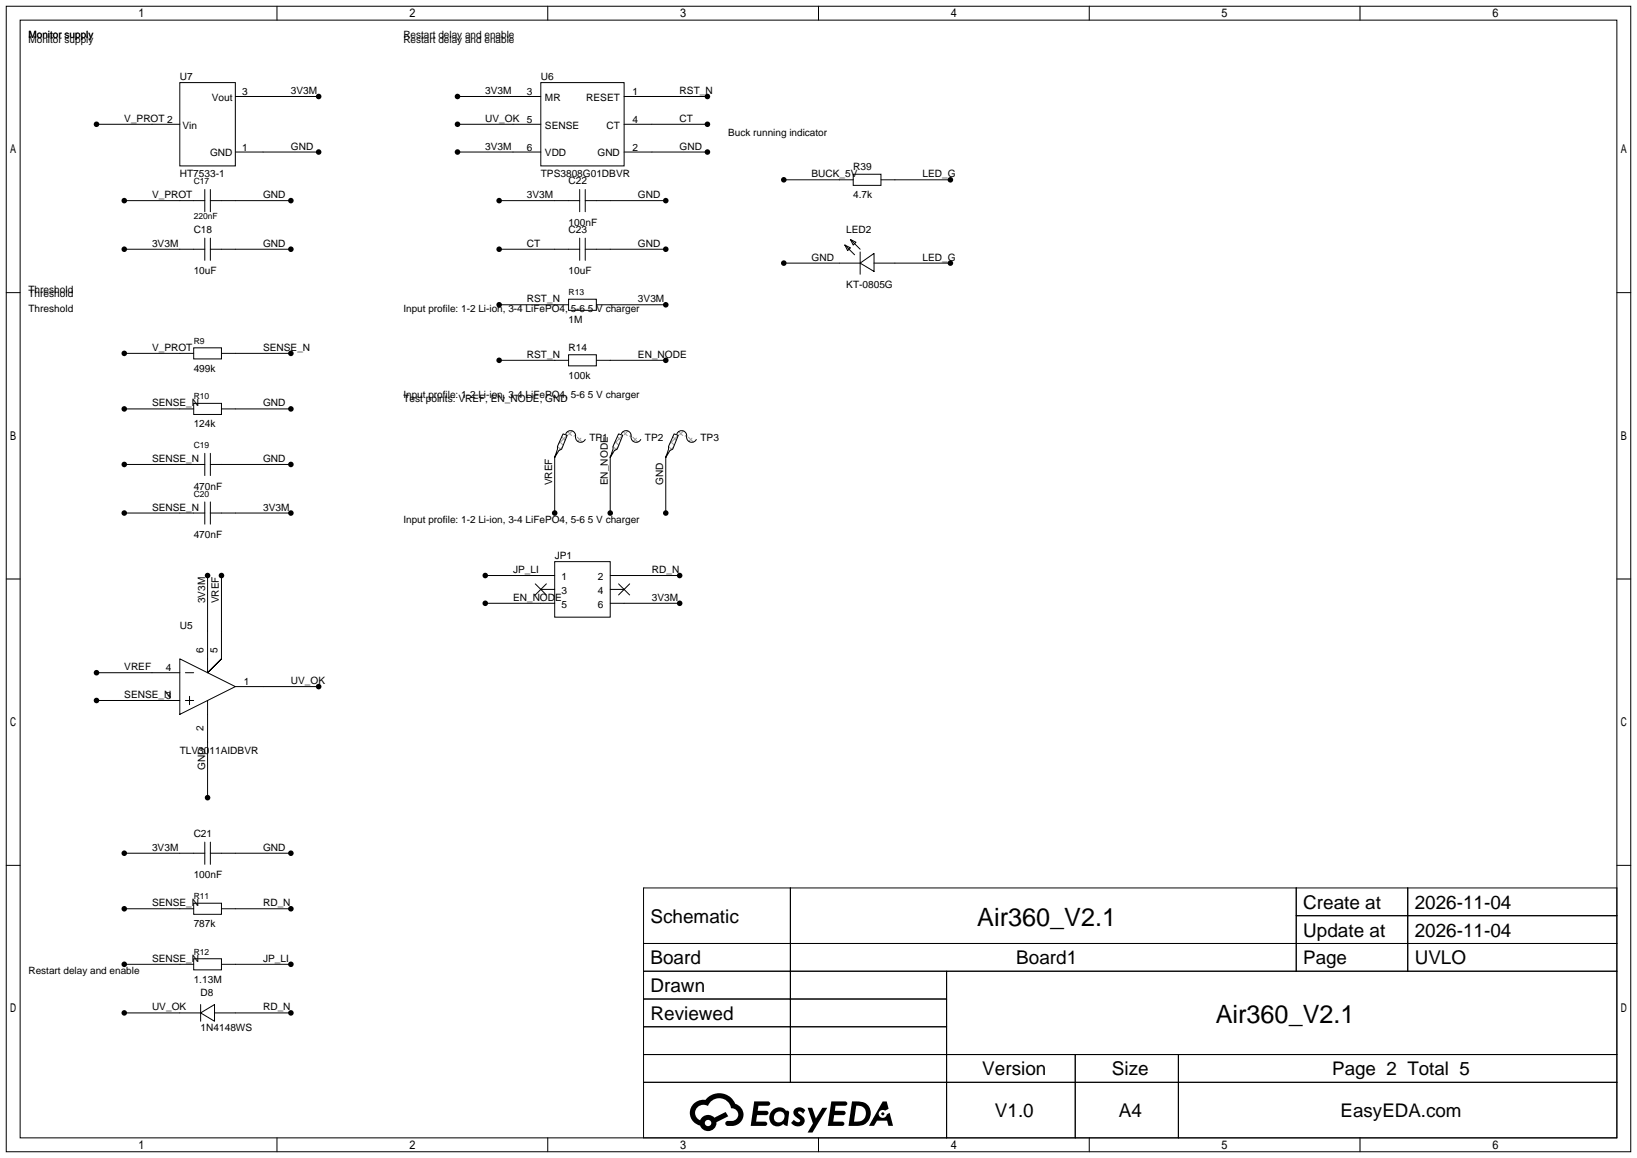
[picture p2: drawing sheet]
<svg xmlns="http://www.w3.org/2000/svg" width="299mm" height="212mm" viewBox="0 0 299 212" stroke-linecap="round" stroke-linejoin="round" font-family="sans-serif">
<g fill="none" stroke="#000" stroke-width=".18">
<path d="M1.1 1.1h297.2v209.6h-297.2zM3.7 3.7h292.1v204.5h-292.1zM32.9 15.1h10.2v15.3h-10.2zM43.1 17.7h15.2M50.7 1.1v2.6M83.7 17.7h15.2M98.9 15.1h15.3v15.3h-15.3zM100.2 1.1v2.6M114.2 17.7h15.2M149.7 1.1v2.6M199.3 1.1v2.6M248.8 1.1v2.6"/>
<path d="M17.7 22.7h15.2M22.7 36.7h14.8M37.5 34.7v4M38.5 36.7h14.7M38.5 34.7v4M43.1 27.8h15.2M83.7 27.8h15.2M83.7 22.7h15.2M91.3 36.7h14.7M106 34.7v4M107.1 36.7h14.7M107.1 34.7v4"/>
<path d="M114.2 27.8h15.2M114.2 22.7h15.2M143.4 32.9h12.7M156.1 31.9h5.1v2h-5.1zM161.2 32.9h12.7M1.1 53.5h2.6M22.7 45.6h14.8M37.5 43.6v4M38.5 43.6v4M38.5 45.6h14.7M91.3 45.6h14.7M91.3 55.8h12.7"/>
<path d="M104 54.7h5.1v2.1h-5.1zM106 43.6v4M107.1 45.6h14.7M107.1 43.6v4M109.1 55.8h12.7M143.4 48.1h14M154.6 44.8l1 .5-.5 .5zM154.6 44.8l1.7 1.8M155.6 43.8l1 .5-.5 .5zM155.6 43.8l1.8 1.8M157.4 48.1l2.5-1.7v3.3zM157.4 46.1v4.1"/>
<path d="M159.9 48.1h14M295.8 53.5h2.5M22.7 64.6h12.7M22.7 74.8h12.7M35.4 63.6h5.1v2.1h-5.1zM35.4 73.8h5.1v2h-5.1zM40.5 64.6h12.7M40.5 74.8h12.7M91.3 65.9h12.7M103 79.4l.8 .2-1.1 2.6-.5 .2-.7 1.3 .5-1.5v-.5zM103.5 79.4a.93 .93 0 0 1 1.1-.6 .93 .93 0 0 1 .7 1.1 .94 .94 0 0 0 .7 1 .94 .94 0 0 0 1.1-.5M104 64.9h5.1v2h-5.1z"/>
<path d="M109.1 65.9h12.7M113.2 79.4l.7 .2-1 2.6-.5 .2-.8 1.3 .5-1.5v-.5zM113.7 79.4a.93 .93 0 0 1 1.1-.6 .93 .93 0 0 1 .6 1.1 .94 .94 0 0 0 .7 1 .94 .94 0 0 0 1.1-.5M123.3 79.4l.8 .2-1 2.6-.5 .2-.8 1.3 .5-1.5v-.5zM123.8 79.4a.93 .93 0 0 1 1.1-.6 .93 .93 0 0 1 .7 1.1 .94 .94 0 0 0 .7 1 .94 .94 0 0 0 1.1-.5M22.7 85h14.8M22.7 93.9h14.8M37.5 82.9v4.1M37.5 91.8v4.1M38.5 82.9v4.1M38.5 91.8v4.1M38.5 85h14.7"/>
<path d="M38.5 93.9h14.7M101.5 83.4v10.5M111.6 83.4v10.5M121.8 83.4v10.5M1.1 105.9h2.6M38 105.3v17.8l2.5-2.6-2.5 2.6M40.5 105.3v15.2M88.8 105.3h12.7M88.8 110.4h12.7M97.9 106.8l2 2M98.9 107.8h2.6M99.9 106.8l-2 2"/>
<path d="M101.5 102.7h10.1v10.2h-10.1zM111.6 105.3h12.7M111.6 107.8h2.6M111.6 110.4h12.7M113.2 106.8l2 2M115.2 106.8l-2 2M295.8 105.9h2.5M17.7 123.1h15.2M17.7 128.1h15.2M32.9 120.5l10.2 5.1-10.2 5.1zM33.9 123.1h1.5M33.9 128.1h1.5"/>
<path d="M34.7 127.4v1.5M38 128.1v17.8M43.1 125.6h15.2M1.1 158.3h2.6M22.7 156.1h14.8M37.5 154.1v4M38.5 154.1v4M38.5 156.1h14.7M295.8 158.3h2.5M22.7 166.2h12.7M22.7 176.4h12.7M35.4 165.2h5.1v2.1h-5.1z"/>
<path d="M35.4 175.4h5.1v2h-5.1zM40.5 166.2h12.7M40.5 176.4h12.7M117.7 162.4h178.1v45.8h-178.1zM117.7 172.6h178.1M117.7 177.7h178.1M144.6 162.4v35.6M173.2 177.7v30.5M237.1 162.4v15.3M237.1 167.5h58.7M257.5 162.4v15.3M22.7 185.3h14"/>
<path d="M36.7 185.3l2.5-1.5v3zM36.7 183.8v3M39.2 185.3h14M117.7 182.8h55.5M117.7 192.9h178.1M117.7 187.8h55.5M117.7 198h178.1M196.7 192.9v15.3M215.6 192.9v15.3M50.7 208.2v2.5M100.2 208.2v2.5M149.7 208.2v2.5"/>
<path d="M199.3 208.2v2.5M248.8 208.2v2.5"/>
</g>
<g fill="#000">
<path d="M138 201.5h1.6a1.31 1.31 0 0 1 1.2 .2 .4 .4 0 0 1-.3 .6h-1.8l-.1 .9h1.6a.4 .4 0 0 1 .4 .4 .4 .4 0 0 1-.4 .4h-1.7l-.2 1.2h.8a1.23 1.23 0 0 1 1.2 .2 .39 .39 0 0 1-.3 .6h-2.7zM145.5 202.8a1.3 1.3 0 0 1 1.8 .3l-.4 .6a.54 .54 0 0 0-.9-.2l.1 .2a1.58 1.58 0 0 1 1.1 1.6 1.43 1.43 0 0 1-2.5 .1l.5-.6a.64 .64 0 0 0 .5 .5 .64 .64 0 0 0 .7-.3l-.2-.2a1.6 1.6 0 0 1-1-1.6zM147.7 202.7h.9l.7 1.9 1.1-1.9h.9l-2.7 4.5h-.9l1-1.7zM152.1 201.5h1.6a1.32 1.32 0 0 1 1.3 .2 .39 .39 0 0 1-.4 .6h-1.7l-.2 .9h1.7a.4 .4 0 0 1 .3 .4 .4 .4 0 0 1-.4 .4h-1.7l-.2 1.2h.8a1.23 1.23 0 0 1 1.2 .2 .39 .39 0 0 1-.3 .6h-2.7zM161.5 201.5h.7l.4 1.3-.7 .4a.75 .75 0 0 0-1.1 .3 .75 .75 0 0 0 .5 1 .75 .75 0 0 0 .9-.6l.6-.3 .6 2.4h-.9l-.2-1h-1.9l-.5 1h-.9z"/>
<path d="M126.9 201.9a2.37 2.37 0 0 0 1.2 4 1.54 1.54 0 0 0 1.7 1 1.54 1.54 0 0 0 1.3-1.6l2.1-1.1-.5-.8-2 1.1a1.57 1.57 0 0 0-2.6 .4 1.5 1.5 0 0 1-.8-2.1 1.5 1.5 0 0 1 2.2-.5 2.23 2.23 0 0 1 2.3-1.4 2.23 2.23 0 0 1 2 1.8 1.16 1.16 0 0 1 1.2 1.1 1.16 1.16 0 0 1-1 1.3h-.7a.47 .47 0 0 0-.6 .3 .47 .47 0 0 0 .4 .6 2.23 2.23 0 0 0 2.3-.7 2.23 2.23 0 0 0 .4-2.3 2.16 2.16 0 0 0-1.3-1.1 3.2 3.2 0 0 0-5.4-.7l-1.2 .1zM129 205.4a.58 .58 0 0 1 1.1 0 .58 .58 0 0 1-1.1 0z"/>
<path d="M141.3 203.1a1.62 1.62 0 0 0-.4 2.1 1.62 1.62 0 0 0 2 .7l.4-.3 .3 .3 .5 .1 .3-2.5-.2-.3h-.4a1.58 1.58 0 0 0-2.5-.1zM141.9 203.6a.99 .99 0 0 1 1.6 .3 .99 .99 0 0 1-.9 1.4 .94 .94 0 0 1-1-.5 .94 .94 0 0 1 .3-1.2z"/>
<path d="M155.9 201.5l-.7 4.5h1.5a2.27 2.27 0 0 0 2.6-2.3 2.27 2.27 0 0 0-2.7-2.2zM156.6 202.3a1.5 1.5 0 0 1 1.8 1.5 1.5 1.5 0 0 1-1.9 1.4h-.3z"/>
<circle cx="58.3" cy="17.7" r=".51"/>
<circle cx="83.7" cy="17.7" r=".51"/>
<circle cx="129.4" cy="17.7" r=".51"/>
<circle cx="17.7" cy="22.7" r=".51"/>
<circle cx="22.7" cy="36.7" r=".51"/>
<circle cx="53.2" cy="36.7" r=".51"/>
<circle cx="58.3" cy="27.8" r=".51"/>
<circle cx="83.7" cy="22.7" r=".51"/>
<circle cx="83.7" cy="27.8" r=".51"/>
<circle cx="91.3" cy="36.7" r=".51"/>
<circle cx="121.8" cy="36.7" r=".51"/>
<circle cx="129.4" cy="22.7" r=".51"/>
<circle cx="129.4" cy="27.8" r=".51"/>
<circle cx="143.4" cy="32.9" r=".51"/>
<circle cx="173.9" cy="32.9" r=".51"/>
<circle cx="22.7" cy="45.6" r=".51"/>
<circle cx="53.2" cy="45.6" r=".51"/>
<circle cx="91.3" cy="45.6" r=".51"/>
<circle cx="91.3" cy="55.8" r=".51"/>
<circle cx="121.8" cy="45.6" r=".51"/>
<circle cx="121.8" cy="55.8" r=".51"/>
<circle cx="143.4" cy="48.1" r=".51"/>
<circle cx="173.9" cy="48.1" r=".51"/>
<circle cx="22.7" cy="64.6" r=".51"/>
<circle cx="22.7" cy="74.8" r=".51"/>
<circle cx="53.2" cy="64.6" r=".51"/>
<circle cx="53.2" cy="74.8" r=".51"/>
<circle cx="91.3" cy="65.9" r=".51"/>
<circle cx="121.8" cy="65.9" r=".51"/>
<circle cx="22.7" cy="93.9" r=".51"/>
<circle cx="22.7" cy="85" r=".51"/>
<circle cx="53.2" cy="93.9" r=".51"/>
<circle cx="53.2" cy="85" r=".51"/>
<circle cx="101.5" cy="93.9" r=".51"/>
<circle cx="111.6" cy="93.9" r=".51"/>
<circle cx="121.8" cy="93.9" r=".51"/>
<circle cx="38" cy="105.3" r=".51"/>
<circle cx="40.5" cy="105.3" r=".51"/>
<circle cx="88.8" cy="105.3" r=".51"/>
<circle cx="88.8" cy="110.4" r=".51"/>
<circle cx="124.3" cy="105.3" r=".51"/>
<circle cx="124.3" cy="110.4" r=".51"/>
<circle cx="17.7" cy="123.1" r=".51"/>
<circle cx="17.7" cy="128.1" r=".51"/>
<circle cx="58.3" cy="125.6" r=".51"/>
<circle cx="22.7" cy="156.1" r=".51"/>
<circle cx="38" cy="145.9" r=".51"/>
<circle cx="53.2" cy="156.1" r=".51"/>
<circle cx="22.7" cy="176.4" r=".51"/>
<circle cx="22.7" cy="166.2" r=".51"/>
<circle cx="53.2" cy="176.4" r=".51"/>
<circle cx="53.2" cy="166.2" r=".51"/>
<circle cx="22.7" cy="185.3" r=".51"/>
<circle cx="53.2" cy="185.3" r=".51"/>
<circle cx="161.5" cy="203.8" r=".28"/>
</g>
<g fill="none" stroke="#999" stroke-width=".18">
<path d="M102.8 79.9l.6 .6M103.8 79.6l-1.6 1.6M103.8 78.9l.8 .8M104.7 78.8l-.7 .7M105.3 79.5l-.3 .3M105.6 80l.9 .9M112.9 79.9l.7 .6M113.9 79.6l-1.6 1.6M114 78.9l.7 .8M114.9 78.8l-.7 .7M115.4 79.5l-.2 .3M115.8 80l.9 .9"/>
<path d="M123.1 79.9l.6 .6M124.1 79.6l-1.6 1.6M124.2 78.9l.7 .8M125 78.8l-.7 .7M125.6 79.5l-.3 .3M125.9 80l.9 .9M101.8 82.7l.1 .2M102 81.7l.6 .6M102.4 80.8l.6 .6M102.9 81.7l-.7 .7M106.3 80.2l-.6 .5M112 82.7l.1 .2"/>
<path d="M112.1 81.7l.6 .6M112.5 80.8l.7 .6M113.1 81.7l-.7 .7M116.4 80.2l-.6 .5M122.1 82.7l.2 .2M122.3 81.7l.6 .6M122.7 80.8l.7 .6M123.2 81.7l-.6 .7M126.6 80.2l-.6 .5"/>
</g>
<g font-size="4.6">
<text x="178.8" y="169.4">Air360_V2.1</text>
<text x="222.4" y="187.1">Air360_V2.1</text>
</g>
<g font-size="3.5">
<text x="238.4" y="166.2">Create at</text>
<text x="258.8" y="166.2">2026-11-04</text>
<text x="119" y="168.8">Schematic</text>
<text x="238.4" y="171.3">Update at</text>
<text x="258.8" y="171.3">2026-11-04</text>
<text x="119" y="176.4">Board</text>
<text x="185.9" y="176.4">Board1</text>
<text x="258.8" y="176.4">UVLO</text>
<text x="119" y="181.5">Drawn</text>
<text x="119" y="186.6">Reviewed</text>
<text x="179.7" y="196.7">Version</text>
<text x="203.4" y="196.7">Size</text>
<text x="182" y="204.3">V1.0</text>
<text x="204.7" y="204.3">A4</text>
</g>
<g font-size="3.4">
<text x="238.4" y="176.4">Page</text>
<text x="243.7" y="196.7">Page 2 Total 5</text>
<text x="245.3" y="204.3">EasyEDA.com</text>
</g>
<g font-size="1.8">
<text x="5.2" y="7">Monitor supply</text>
<text x="5.2" y="7.8">Monitor supply</text>
<text x="73.8" y="7">Restart delay and enable</text>
<text x="73.8" y="7.8">Restart delay and enable</text>
<text x="32.9" y="14.7">U7</text>
<text x="44.3" y="17.4">3</text>
<text x="53.2" y="17.2">3V3M</text>
<text x="88.8" y="17.2">3V3M</text>
<text x="96.4" y="17.4">3</text>
<text x="98.9" y="14.7">U6</text>
<text x="115.7" y="17.4">1</text>
<text x="124.3" y="17.2">RST_N</text>
<text x="22.7" y="22.3">V_PROT 2</text>
<text x="33.4" y="23.5">Vin</text>
<text x="38.7" y="18.4">Vout</text>
<text x="88.8" y="22.3">UV_OK</text>
<text x="96.4" y="22.5">5</text>
<text x="99.7" y="18.4">MR</text>
<text x="99.7" y="23.5">SENSE</text>
<text x="107.3" y="18.4">RESET</text>
<text x="110.9" y="23.5">CT</text>
<text x="115.7" y="22.5">4</text>
<text x="124.3" y="22.3">CT</text>
<text x="38.4" y="28.6">GND</text>
<text x="44.3" y="27.6">1</text>
<text x="53.2" y="27.4">GND</text>
<text x="88.8" y="27.4">3V3M</text>
<text x="96.4" y="27.6">6</text>
<text x="99.7" y="28.6">VDD</text>
<text x="109.3" y="28.6">GND</text>
<text x="115.7" y="27.6">2</text>
<text x="124.3" y="27.4">GND</text>
<text x="133.2" y="24.8">Buck running indicator</text>
<text x="32.9" y="32.4">HT7533-1</text>
<text x="98.9" y="32.4">TPS3808G01DBVR</text>
<text x="104" y="33.7">C22</text>
<text x="148.5" y="32.4">BUCK_5V</text>
<text x="156.1" y="31.2">R39</text>
<text x="168.8" y="32.4">LED_G</text>
<text x="27.8" y="36.2">V_PROT</text>
<text x="48.1" y="36.2">GND</text>
<text x="96.4" y="36.2">3V3M</text>
<text x="104" y="41.3">100nF</text>
<text x="116.7" y="36.2">GND</text>
<text x="156.1" y="36.2">4.7k</text>
<text x="27.8" y="45.1">3V3M</text>
<text x="35.4" y="42.6">C18</text>
<text x="48.1" y="45.1">GND</text>
<text x="96.4" y="45.1">CT</text>
<text x="104" y="42.6">C23</text>
<text x="116.7" y="45.1">GND</text>
<text x="148.5" y="47.7">GND</text>
<text x="154.8" y="42.6">LED2</text>
<text x="168.8" y="47.7">LED_G</text>
<text x="5.2" y="53.5">Threshold</text>
<text x="35.4" y="50.2">10uF</text>
<text x="104" y="50.2">10uF</text>
<text x="154.8" y="52.8">KT-0805G</text>
<text x="5.2" y="57.1">Threshold</text>
<text x="5.2" y="54.3">Threshold</text>
<text x="73.8" y="57.1">Input profile: 1-2 Li-ion, 3-4 LiFePO4, 5-6 5 V charger</text>
<text x="96.4" y="55.3">RST_N</text>
<text x="104" y="59.1">1M</text>
<text x="116.7" y="55.3">3V3M</text>
<text x="27.8" y="64.2">V_PROT</text>
<text x="48.1" y="64.2">SENSE_N</text>
<text x="96.4" y="65.5">RST_N</text>
<text x="104" y="64.2">R14</text>
<text x="116.7" y="65.5">EN_NODE</text>
<text x="35.4" y="68">499k</text>
<text x="104" y="69.3">100k</text>
<text x="27.8" y="74.3">SENSE_N</text>
<text x="48.1" y="74.3">GND</text>
<text x="73.8" y="72.8">Input profile: 1-2 Li-ion, 3-4 LiFePO4, 5-6 5 V charger</text>
<text x="73.8" y="73.6">Test points: VREF, EN_NODE, GND</text>
<text x="35.4" y="78.2">124k</text>
<text x="107.8" y="80.7">TP1</text>
<text x="118" y="80.7">TP2</text>
<text x="128.1" y="80.7">TP3</text>
<text x="27.8" y="84.5">SENSE_N</text>
<text x="35.4" y="89.6">470nF</text>
<text x="48.1" y="84.5">GND</text>
<text x="101" y="88.8" transform="rotate(-90 101 88.8)">VREF</text>
<text x="111.2" y="88.8" transform="rotate(-90 111.2 88.8)">EN_NODE</text>
<text x="121.3" y="88.8" transform="rotate(-90 121.3 88.8)">GND</text>
<text x="27.8" y="93.4">SENSE_N</text>
<text x="48.1" y="93.4">3V3M</text>
<text x="73.8" y="95.7">Input profile: 1-2 Li-ion, 3-4 LiFePO4, 5-6 5 V charger</text>
<text x="35.4" y="98.5">470nF</text>
<text x="93.9" y="104.8">JP_LI</text>
<text x="101.5" y="102.3">JP1</text>
<text x="102.7" y="106.1">1</text>
<text x="109.3" y="106.1">2</text>
<text x="119.3" y="104.8">RD_N</text>
<text x="37.5" y="110.4" transform="rotate(-90 37.5 110.4)">3V3M</text>
<text x="40.1" y="110.4" transform="rotate(-90 40.1 110.4)">VREF</text>
<text x="93.9" y="109.9">EN_NODE</text>
<text x="102.7" y="108.6">3</text>
<text x="102.7" y="111.1">5</text>
<text x="109.3" y="108.6">4</text>
<text x="109.3" y="111.1">6</text>
<text x="119.3" y="109.9">3V3M</text>
<text x="32.9" y="115">U5</text>
<text x="37.3" y="119.5" transform="rotate(-90 37.3 119.5)">6</text>
<text x="39.8" y="119.5" transform="rotate(-90 39.8 119.5)">5</text>
<text x="22.7" y="122.6">VREF</text>
<text x="30.3" y="122.8">4</text>
<text x="44.6" y="125.4">1</text>
<text x="53.2" y="125.1">UV_OK</text>
<text x="22.7" y="127.7">SENSE_N</text>
<text x="30.3" y="127.9">3</text>
<text x="32.9" y="137.8">TLV3011AIDBVR</text>
<text x="37.3" y="133.7" transform="rotate(-90 37.3 133.7)">2</text>
<text x="37.5" y="140.8" transform="rotate(-90 37.5 140.8)">GND</text>
<text x="27.8" y="155.6">3V3M</text>
<text x="35.4" y="153.1">C21</text>
<text x="48.1" y="155.6">GND</text>
<text x="35.4" y="160.7">100nF</text>
<text x="27.8" y="165.8">SENSE_N</text>
<text x="48.1" y="165.8">RD_N</text>
<text x="35.4" y="169.6">787k</text>
<text x="5.2" y="178.2">Restart delay and enable</text>
<text x="27.8" y="175.9">SENSE_N</text>
<text x="35.4" y="179.8">1.13M</text>
<text x="48.1" y="175.9">JP_LI</text>
<text x="27.8" y="184.8">UV_OK</text>
<text x="36.7" y="182.3">D8</text>
<text x="48.1" y="184.8">RD_N</text>
<text x="36.7" y="188.6">1N4148WS</text>
</g>
<g font-size="1.6">
<text x="35.4" y="33.7">C17</text>
<text x="35.4" y="40.1">220nF</text>
<text x="104" y="54">R13</text>
<text x="35.4" y="62.9">R9</text>
<text x="35.4" y="73.1">R10</text>
<text x="35.4" y="82">C19</text>
<text x="35.4" y="90.9">C20</text>
<text x="35.4" y="164.5">R11</text>
<text x="35.4" y="174.7">R12</text>
</g>
</svg>
